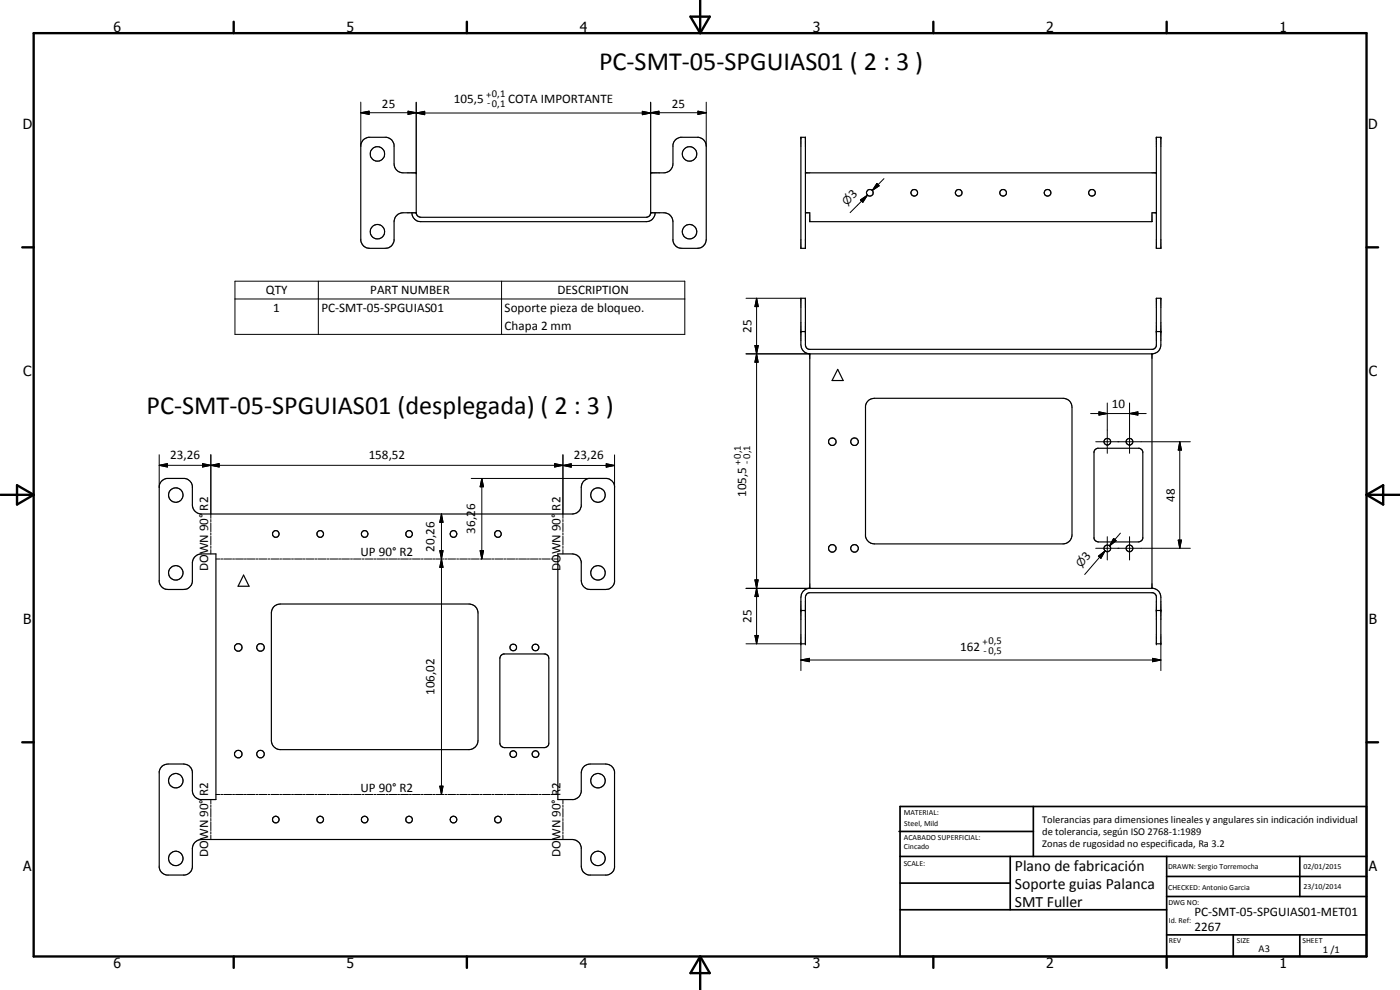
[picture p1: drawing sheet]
<svg xmlns="http://www.w3.org/2000/svg" width="420mm" height="297mm" viewBox="0 0 420 297" stroke-linecap="round" stroke-linejoin="round" font-family="sans-serif">
<g fill="none" stroke="#000" stroke-width=".35">
<path d="M108.9 42.1l1.7-.9h5.4a2.67 2.67 0 0 1 2.3 2.3v5.7a2.73 2.73 0 0 0 2.6 2.7h4v11.9h-4a2.73 2.73 0 0 0-2.6 2.7v5.7a2.62 2.62 0 0 1-2.7 2.3h-4.7a2.62 2.62 0 0 1-2.6-2.3v-28.7zM202.6 42.1l1.6-.9h5.4a2.71 2.71 0 0 1 2.4 2.7v27.9a2.65 2.65 0 0 1-2.7 2.7h-4.7a2.62 2.62 0 0 1-2.6-2.3v-5.7a2.73 2.73 0 0 0-2.7-2.7h-4v-11.9h4a2.73 2.73 0 0 0 2.7-2.7v-5.7zM240.4 41.2h1.3v33.3h-1.3zM241.7 51.9h105.3M347 41.2h1.4v33.3h-1.4zM123.6 63.8a2.67 2.67 0 0 0 2.7 2.7h67.7a2.65 2.65 0 0 0 2.6-2.7M124.9 63.8l.4 1 1 .4h67.7l.9-.4 .4-1M241.7 63.8h1.3v2.7h102.7v-2.7h1.3M240.4 99.5h1.3M347 99.5h1.4M243 106.2a2.72 2.72 0 0 1-2.6-2.7v-14h1.3v14l.4 .9 .7 .4h103.2l.8-.5 .2-.5v-14.3h1.4v14a2.65 2.65 0 0 1-2.7 2.7M243 106.2v70.3"/>
<path d="M243 106.2h102.7M251.4 110.8l1.7 3.4h-3.4zM345.7 106.2v70.3M260.6 120.1l1.8-.6h56.7a2.65 2.65 0 0 1 2.6 2.7v38.3a2.72 2.72 0 0 1-2.6 2.7h-56.7a2.76 2.76 0 0 1-2.7-2.3v-39.1l.4-1.1zM328.5 135l.9-.5h12.5l1 .8 .1 26.2-.4 .7-.4 .3-12.6 .1-.9-.4-.3-.4-.1-26.2zM48.4 144.4l.9-.6 .8-.2h5.3a2.67 2.67 0 0 1 2.3 2.2v5.8a2.73 2.73 0 0 0 2.7 2.6h111.4a2.72 2.72 0 0 0 2.6-2.3v-5.7a2.62 2.62 0 0 1 2.3-2.6h5.4a2.67 2.67 0 0 1 2.3 2.2v28.8a2.62 2.62 0 0 1-2.6 2.3h-4.7a2.65 2.65 0 0 1-2.7-2.7v-5.7a2.72 2.72 0 0 0-2.6-2.3h-4.4v73.7h4.8a2.67 2.67 0 0 0 2.2-2.3v-5.7a2.65 2.65 0 0 1 2.7-2.7h4.7a2.72 2.72 0 0 1 2.6 2.3v28.8a2.67 2.67 0 0 1-2.3 2.3h-5.4a2.62 2.62 0 0 1-2.3-2.7v-5.7a2.81 2.81 0 0 0-2.6-2.3h-111.4a2.81 2.81 0 0 0-2.7 2.7v5.7a2.67 2.67 0 0 1-2.3 2.3h-5.3a2.67 2.67 0 0 1-2.3-2.3v-28.8a2.62 2.62 0 0 1 2.6-2.3h4.7a2.65 2.65 0 0 1 2.6 2.3v5.7a2.72 2.72 0 0 0 2.3 2.7h4.8v-73.7h-4.4a2.73 2.73 0 0 0-2.7 2.7v5.7a2.62 2.62 0 0 1-2.6 2.3h-4.7a2.62 2.62 0 0 1-2.6-2.3v-28.8zM73.1 172.6l1.6 3.3h-3.3zM241 177.4l.6-.5 1.1-.4h103.4a2.62 2.62 0 0 1 2.3 2.7v14h-1.4v-14.3l-.5-.8-.5-.3h-103.2l-.7 .4-.4 1v14h-1.3v-14l.2-1.1zM82.1 182.2l.9-.7 1.1-.3h56.7a2.65 2.65 0 0 1 2.7 2.7v38.3a2.73 2.73 0 0 1-2.7 2.7h-56.7a2.73 2.73 0 0 1-2.7-2.7v-38.3zM150.3 196.8l.8-.6h12.5l.9 .6 .2 .7v25.5l-.1 .5-.5 .6-.7 .2h-12l-1-.4-.3-.4-.1-26zM240.4 183.2h1.3M347 183.2h1.4"/>
<circle cx="113.3" cy="46.2" r="2.17"/>
<circle cx="206.9" cy="46.2" r="2.17"/>
<circle cx="261.1" cy="57.8" r=".99"/>
<circle cx="274.4" cy="57.8" r=".99"/>
<circle cx="287.7" cy="57.8" r=".99"/>
<circle cx="301" cy="57.9" r="1"/>
<circle cx="314.4" cy="57.9" r="1"/>
<circle cx="327.7" cy="57.9" r="1"/>
<circle cx="113.3" cy="69.5" r="2.18"/>
<circle cx="206.9" cy="69.5" r="2.18"/>
<circle cx="249.8" cy="132.5" r="1.14"/>
<circle cx="256.5" cy="132.5" r="1.14"/>
<circle cx="332.3" cy="132.5" r="1.01"/>
<circle cx="339" cy="132.5" r="1.01"/>
<circle cx="52.8" cy="148.5" r="2.17"/>
<circle cx="179.5" cy="148.5" r="2.18"/>
<circle cx="52.7" cy="171.9" r="2.17"/>
<circle cx="82.8" cy="160.2" r="1.01"/>
<circle cx="96.1" cy="160.2" r="1"/>
<circle cx="109.4" cy="160.2" r="1"/>
<circle cx="122.8" cy="160.2" r="1"/>
<circle cx="136.1" cy="160.2" r="1"/>
<circle cx="149.4" cy="160.2" r="1"/>
<circle cx="179.5" cy="171.9" r="2.17"/>
<circle cx="249.8" cy="164.5" r="1.14"/>
<circle cx="256.4" cy="164.5" r="1.12"/>
<circle cx="332.3" cy="164.5" r=".99"/>
<circle cx="339" cy="164.5" r="1.01"/>
<circle cx="71.5" cy="194.3" r="1.14"/>
<circle cx="78.2" cy="194.3" r="1.14"/>
<circle cx="154" cy="194.3" r="1"/>
<circle cx="160.7" cy="194.2" r="1"/>
<circle cx="52.8" cy="234.2" r="2.17"/>
<circle cx="71.5" cy="226.3" r="1.14"/>
<circle cx="78.2" cy="226.3" r="1.14"/>
<circle cx="154" cy="226.2" r="1"/>
<circle cx="160.7" cy="226.2" r="1"/>
<circle cx="179.5" cy="234.2" r="2.18"/>
<circle cx="52.8" cy="257.6" r="2.18"/>
<circle cx="82.8" cy="245.9" r=".99"/>
<circle cx="96.1" cy="245.9" r=".99"/>
<circle cx="109.4" cy="245.9" r=".99"/>
<circle cx="122.8" cy="245.9" r="1"/>
<circle cx="136.1" cy="245.9" r="1"/>
<circle cx="149.4" cy="245.9" r="1"/>
<circle cx="179.5" cy="257.6" r="2.17"/>
</g>
<g fill="#000">
<circle cx="124.9" cy="51.9" r=".18"/>
<circle cx="195.3" cy="51.9" r=".18"/>
<circle cx="240.4" cy="41.2" r=".18"/>
<circle cx="241.7" cy="41.2" r=".18"/>
<circle cx="347" cy="41.2" r=".18"/>
<circle cx="347" cy="51.9" r=".18"/>
<circle cx="348.4" cy="41.2" r=".18"/>
<circle cx="124.9" cy="63.8" r=".18"/>
<circle cx="195.3" cy="63.8" r=".18"/>
<circle cx="347" cy="63.8" r=".18"/>
<circle cx="240.4" cy="99.5" r=".18"/>
<circle cx="241.7" cy="99.5" r=".18"/>
<circle cx="347" cy="99.5" r=".18"/>
<circle cx="348.4" cy="99.5" r=".18"/>
<circle cx="240.4" cy="193.2" r=".18"/>
<circle cx="240.4" cy="183.2" r=".18"/>
<circle cx="241.7" cy="193.2" r=".18"/>
<circle cx="241.7" cy="183.2" r=".18"/>
<circle cx="347" cy="183.2" r=".18"/>
<circle cx="347" cy="193.2" r=".18"/>
<circle cx="348.4" cy="183.2" r=".18"/>
<circle cx="348.4" cy="193.2" r=".18"/>
</g>
<g fill="none" stroke="#000" stroke-width=".3">
<path d="M108.3 33.8l2.5-.4v.9zM108.3 33.8h16.6M108.3 30.6v13.3M122.5 33.4l2.4 .4-2.4 .5zM124.9 33.9l2.6-.5v1zM124.9 30.6v21.3M124.9 33.9h70.4M192.8 33.4l2.5 .5-2.5 .5zM195.3 33.8l2.5-.4v.9zM195.3 33.8h16.7M195.3 30.6v21.3M209.5 33.4l2.5 .4-2.5 .5z"/>
<path d="M212 30.6v13.3M258.2 60l2.1-1.5-1.4 2.2zM260.3 58.5l-1.7 1.8M260.3 58.5l-5.2 5.3M263.2 55l.7 .8-2.1 1.3zM265.3 53.6l-3.5 3.5M70.5 84.4h135v15.9h-135zM70.5 89.7h135M95.5 84.4v15.9M150.5 84.4v15.9M223.9 89.5h16.5M227.1 89.5l.5 2.5h-1z"/>
<path d="M227.1 89.5v103.7M223.9 106.2h19.1M226.6 103.7h1l-.5 2.5zM226.6 103.7h1l-1 5h.9zM227.1 106.2l.4 2.5h-.9zM47.8 139.6l2.4-.5v1zM47.8 139.6l136.6 .1M47.8 136.4v9.8M60.8 139.1l2.5 .5-2.5 .5zM60.8 139.1l5 1v-1l-5 1zM63.3 139.6l2.5-.5v1zM63.3 136.4v19.1"/>
<path d="M166.4 139.1l2.5 .5-2.5 .5zM168.9 139.7l2.5-.6v1.1zM168.9 136.4v19.1M181.9 139.1l2.5 .6-2.5 .5zM184.4 136.5v9.7M327.3 124.1h16.7M328.8 132.5h28.4M329.8 123.6l2.5 .5-2.5 .4zM332.3 120.9v15.1M339 124.1l2.5-.5v.9zM339 120.9v15.1M354.1 132.5l.5 2.5h-1z"/>
<path d="M354.1 132.5v32M63.3 155.9v.6M63.3 156.9v2.7M63.3 159.9v.6M132.5 154.2l.5 2.5h-1zM132.5 154.2v84.2M141.4 143.6h35.7M144.6 143.6l.5 2.4h-1zM144.6 143.6v24.1M168.9 155.9v.6M168.9 156.9v2.7M168.9 159.9v.6"/>
<path d="M336.2 160l-3.2 3.8M63.3 160.9v2.6M63.3 163.9v.6M63.3 164.9v1.3M64.8 167.7h1.1M66.2 167.7h.6M67.1 167.7h2.4M69.8 167.7h.6M70.7 167.7h2.4M73.3 167.7h.6M74.2 167.7h2.4M76.9 167.7h.6"/>
<path d="M77.8 167.7h2.3M80.4 167.7h.6M81.3 167.7h2.3M83.9 167.7h.6M84.8 167.7h2.4M87.5 167.7h.6M88.4 167.7h2.4M91 167.7h.6M91.9 167.7h2.4M94.6 167.7h.6M95.5 167.7h2.3M98.1 167.7h.6"/>
<path d="M99 167.7h2.4M101.6 167.7h.7M102.5 167.7h2.4M105.2 167.7h.6M106.1 167.7h2.3M108.7 167.7h.6M109.6 167.7h2.4M112.3 167.7h.5M113.1 167.7h2.4M115.8 167.7h.6M116.7 167.7h2.4M119.3 167.7h.6"/>
<path d="M120.2 167.7h2.4M122.9 167.7h.6M123.8 167.7h2.3M126.4 167.7h.6M127.3 167.7h2.4M130 167.7h.6M130.8 167.7h2.4M132 165.2h1l-.5 2.5zM132.5 167.7l.5 2.5h-1zM133.5 167.7h.6M134.4 167.7h2.3M137.1 167.7h.5"/>
<path d="M138 167.7h2.3M140.6 167.7h.6M141.5 167.7h2.3M144.1 165.2h1l-.5 2.5zM144.1 167.7h.6M145 167.7h2.4M147.6 167.7h.6M148.5 167.7h2.4M151.2 167.7h.6M152.1 167.7h2.4M154.8 167.7h.6M155.6 167.7h2.4"/>
<path d="M158.3 167.7h.6M159.2 167.7h2.3M161.8 167.7h.6M162.7 167.7h2.4M165.4 167.7h.5M166.3 167.7h1.1M168.9 160.9v2.6M168.9 163.9v.6M168.9 164.9v1.3M223.9 176.5h19.1M226.6 174h.9l-.4 2.5zM227.1 176.5l.5 2.5h-1z"/>
<path d="M328.8 164.5h28.4M329.6 166.9l2.1-1.6-1.3 2.2zM331.7 165.3l-6.2 7.1M332.3 161v7M334.2 161.5l.8 .7-2 1.6zM339 161v7M353.6 162.1h1l-.5 2.4zM223.9 193.2h16.5v8M226.6 190.7h1l-.5 2.5zM240.4 198l2.5-.5v1zM240.4 198h108M345.9 197.5l2.5 .5-2.5 .5z"/>
<path d="M348.4 193.2v8M63.3 239.9v1.3M64.8 238.4h1.1M66.2 238.4h.6M67.1 238.4h2.4M69.8 238.4h.6M70.7 238.4h2.4M73.3 238.4h.6M74.2 238.4h2.4M76.9 238.4h.6M77.8 238.4h2.3M80.4 238.4h.6"/>
<path d="M81.3 238.4h2.3M83.9 238.4h.6M84.8 238.4h2.4M87.5 238.4h.6M88.4 238.4h2.4M91 238.4h.6M91.9 238.4h2.4M94.6 238.4h.6M95.5 238.4h2.3M98.1 238.4h.6M99 238.4h2.4M101.6 238.4h.7"/>
<path d="M102.5 238.4h2.4M105.2 238.4h.6M106.1 238.4h2.3M108.7 238.4h.6M109.6 238.4h2.4M112.3 238.4h.5M113.1 238.4h2.4M115.8 238.4h.6M116.7 238.4h2.4M119.3 238.4h.6M120.2 238.4h2.4M122.9 238.4h.6"/>
<path d="M123.8 238.4h2.3M126.4 238.4h.6M127.3 238.4h2.4M130 238.4h.6M130.8 238.4h2.4M132 235.9h1l-.5 2.5zM133.5 238.4h.6M134.4 238.4h2.3M137.1 238.4h.5M138 238.4h2.3M140.6 238.4h.6M141.5 238.4h2.3"/>
<path d="M144.1 238.4h.6M145 238.4h2.4M147.6 238.4h.6M148.5 238.4h2.4M151.2 238.4h.6M152.1 238.4h2.4M154.8 238.4h.6M155.6 238.4h2.4M158.3 238.4h.6M159.2 238.4h2.3M161.8 238.4h.6M162.7 238.4h2.4"/>
<path d="M165.4 238.4h.5M166.3 238.4h1.1M168.9 239.9v1.3M63.3 241.6v.6M63.3 242.6v2.6M63.3 245.6v.7M63.3 246.5v2.7M63.3 249.6v.6M63.3 250.6v1.3M168.9 241.6v.6M168.9 242.6v2.6M168.9 245.6v.7"/>
<path d="M168.9 246.5v2.7M168.9 249.6v.6M168.9 250.6v1.3"/>
</g>
<g fill="none" stroke="#000" stroke-width=".71">
<path d="M10.1 9.9h400v277.1h-400zM70.1 6.5v3.4M140.1 6.5v3.4M207.2 5h5.8l-2.9 4.9zM210.1 0v9.9M280.1 6.5v3.4M350.1 6.5v3.4M6.7 74.2h3.4M410.1 74.2h3.5M.1 148.5h10M5.1 145.6l5 2.9-5 2.9zM410.1 148.5h10"/>
<path d="M410.1 148.5l5-2.9v5.8zM6.7 222.7h3.4M410.1 222.7h3.5M70.1 287v3.4M140.1 287v3.4M210.1 287v10M210.1 287l2.9 5h-5.8zM280.1 287v3.4M350.1 287v3.4"/>
</g>
<g fill="none" stroke="#000" stroke-width=".51">
<path d="M269.8 249.5h40.3M270.1 242h140v45h-140zM270.1 257h140M303.2 257v16M310.1 242v15M350.1 257v30M390.1 257v12M270.1 265h33.1M270.1 273h80M350.1 269h60M350.1 263h60M350.1 280.5h60"/>
<path d="M370.1 280.5v6.5M390.1 280.5v6.5"/>
</g>
<g fill="#000">
<path d="M108.3 33.8l2.5-.4v.9zM122.5 33.4l2.4 .4-2.4 .5zM124.9 33.9l2.6-.5v1zM192.8 33.4l2.5 .5-2.5 .5zM195.3 33.8l2.5-.4v.9zM209.5 33.4l2.5 .4-2.5 .5zM263.2 55l.7 .8-2.1 1.3zM258.2 60l2.1-1.5-1.4 2.2zM227.1 89.5l.5 2.5h-1zM226.6 103.7h1l-.5 2.5zM227.1 106.2l.4 2.5h-.9zM47.8 139.6l2.4-.5v1z"/>
<path d="M63.3 139.6l2.5-.5v1zM168.9 139.7l2.5-.6v1.1zM329.8 123.6l2.5 .5-2.5 .4zM339 124.1l2.5-.5v.9zM354.1 132.5l.5 2.5h-1zM60.8 139.1l2.5 .5-2.5 .5zM132.5 154.2l.5 2.5h-1zM144.6 143.6l.5 2.4h-1zM166.4 139.1l2.5 .5-2.5 .5zM181.9 139.1l2.5 .6-2.5 .5zM132 165.2h1l-.5 2.5zM132.5 167.7l.5 2.5h-1z"/>
<path d="M144.1 165.2h1l-.5 2.5zM226.6 174h.9l-.4 2.5zM227.1 176.5l.5 2.5h-1zM329.6 166.9l2.1-1.6-1.3 2.2zM334.2 161.5l.8 .7-2 1.6zM353.6 162.1h1l-.5 2.4zM226.6 190.7h1l-.5 2.5zM240.4 198l2.5-.5v1zM345.9 197.5l2.5 .5-2.5 .5zM132 235.9h1l-.5 2.5z"/>
</g>
<g font-size="7.9">
<text x="179.8" y="21.1">PC-SMT-05-SPGUIAS01 ( 2 : 3 )</text>
<text x="44" y="124.3">PC-SMT-05-SPGUIAS01 (desplegada) ( 2 : 3 )</text>
</g>
<g font-size="4.7">
<text x="304.6" y="261.2">Plano de fabricación</text>
<text x="304.6" y="266.6">Soporte guias Palanca</text>
<text x="304.6" y="272">SMT Fuller</text>
</g>
<g font-size="4.2">
<text x="34" y="9.6">6</text>
<text x="104" y="9.6">5</text>
<text x="174" y="9.6">4</text>
<text x="244" y="9.6">3</text>
<text x="314" y="9.6">2</text>
<text x="384" y="9.6">1</text>
<text x="6.8" y="38.7">D</text>
<text x="410.6" y="38.7">D</text>
<text x="7" y="112.9">C</text>
<text x="410.8" y="112.9">C</text>
<text x="7" y="187.1">B</text>
<text x="410.8" y="187.1">B</text>
<text x="7" y="261.4">A</text>
<text x="410.8" y="261.4">A</text>
<text x="34" y="290.4">6</text>
<text x="104" y="290.4">5</text>
<text x="174" y="290.4">4</text>
<text x="244" y="290.4">3</text>
<text x="314" y="290.4">2</text>
<text x="384" y="290.4">1</text>
</g>
<g font-size="3.9">
<text x="114.6" y="32.3">25</text>
<text x="136.2" y="30.8">105,5</text>
<text x="152.5" y="30.8">COTA IMPORTANTE</text>
<text x="201.6" y="32.3">25</text>
<text x="256.1" y="59.8" transform="rotate(-45 256.1 59.8)">3</text>
<text x="79.8" y="88.3">QTY</text>
<text x="111.1" y="88.3">PART NUMBER</text>
<text x="167.3" y="88.3">DESCRIPTION</text>
<text x="82" y="93.6">1</text>
<text x="96.5" y="93.6">PC-SMT-05-SPGUIAS01</text>
<text x="151.5" y="93.7">Soporte pieza de bloqueo.</text>
<text x="151.5" y="99.1">Chapa 2 mm</text>
<text x="225.5" y="99.9" transform="rotate(-90 225.5 99.9)">25</text>
<text x="333.7" y="122.6">10</text>
<text x="51" y="137.6">23,26</text>
<text x="110.6" y="137.6">158,52</text>
<text x="172.2" y="137.6">23,26</text>
<text x="223.9" y="149.1" transform="rotate(-90 223.9 149.1)">105,5</text>
<text x="62.5" y="153.2" transform="rotate(-90 62.5 153.2)">R2</text>
<text x="142.6" y="153.2" transform="rotate(-90 142.6 153.2)">6</text>
<text x="168.2" y="153.2" transform="rotate(-90 168.2 153.2)">R2</text>
<text x="352.5" y="150.5" transform="rotate(-90 352.5 150.5)">48</text>
<text x="142.6" y="160.1" transform="rotate(-90 142.6 160.1)">36,2</text>
<text x="108.2" y="166.9">UP 90° R2</text>
<text x="130.4" y="165.5" transform="rotate(-90 130.4 165.5)">20,26</text>
<text x="62.5" y="171.4" transform="rotate(-90 62.5 171.4)">DOWN 90°</text>
<text x="168.2" y="171.4" transform="rotate(-90 168.2 171.4)">DOWN 90°</text>
<text x="326.3" y="168.3" transform="rotate(-49 326.3 168.3)">3</text>
<text x="225.5" y="186.9" transform="rotate(-90 225.5 186.9)">25</text>
<text x="288.2" y="195.2">162</text>
<text x="130.4" y="208.5" transform="rotate(-90 130.4 208.5)">106,02</text>
<text x="62.5" y="238.9" transform="rotate(-90 62.5 238.9)">R2</text>
<text x="108.2" y="237.6">UP 90° R2</text>
<text x="168.2" y="238.9" transform="rotate(-90 168.2 238.9)">R2</text>
<text x="62.5" y="257.1" transform="rotate(-90 62.5 257.1)">DOWN 90°</text>
<text x="168.2" y="257.1" transform="rotate(-90 168.2 257.1)">DOWN 90°</text>
<text x="358.5" y="275">PC-SMT-05-SPGUIAS01-MET01</text>
<text x="358.5" y="279.4">2267</text>
</g>
<g font-size="3.3">
<text x="254.1" y="61.8" transform="rotate(-45 254.1 61.8)">n</text>
<text x="324.4" y="170.4" transform="rotate(-49 324.4 170.4)">n</text>
</g>
<g font-size="3.1">
<text x="145.9" y="29.3">+0,1</text>
<text x="146.2" y="31.9">-0,1</text>
<text x="222.4" y="139.4" transform="rotate(-90 222.4 139.4)">+0,1</text>
<text x="225.1" y="139.1" transform="rotate(-90 225.1 139.1)">-0,1</text>
<text x="294.8" y="193.4">+0,5</text>
<text x="295.1" y="196.1">-0,5</text>
<text x="312.7" y="246.8">Tolerancias para dimensiones lineales y angulares sin indicación individual</text>
<text x="312.7" y="250.4">de tolerancia, según ISO 2768-1:1989</text>
<text x="312.7" y="254">Zonas de rugosidad no especificada, Ra 3.2</text>
<text x="377.7" y="285.6">A3</text>
<text x="397" y="285.9">1 /1</text>
</g>
<g font-size="2.4">
<text x="271.2" y="244.4">MATERIAL:</text>
<text x="271.3" y="252">ACABADO SUPERFICIAL:</text>
<text x="271.4" y="247.9">Steel, Mild</text>
<text x="271.3" y="254.6">Cincado</text>
<text x="271.2" y="259.7">SCALE:</text>
<text x="350.6" y="260.8">DRAWN: Sergio Torremocha</text>
<text x="391.2" y="260.6">02/01/2015</text>
<text x="350.6" y="267">CHECKED: Antonio Garcia</text>
<text x="391.2" y="266.7">23/10/2014</text>
<text x="350.6" y="271.4">DWG NO:</text>
<text x="350.8" y="276.9">Id. Ref:</text>
<text x="350.8" y="282.8">REV</text>
<text x="371.2" y="282.9">SIZE</text>
<text x="390.9" y="282.9">SHEET</text>
</g>
</svg>
